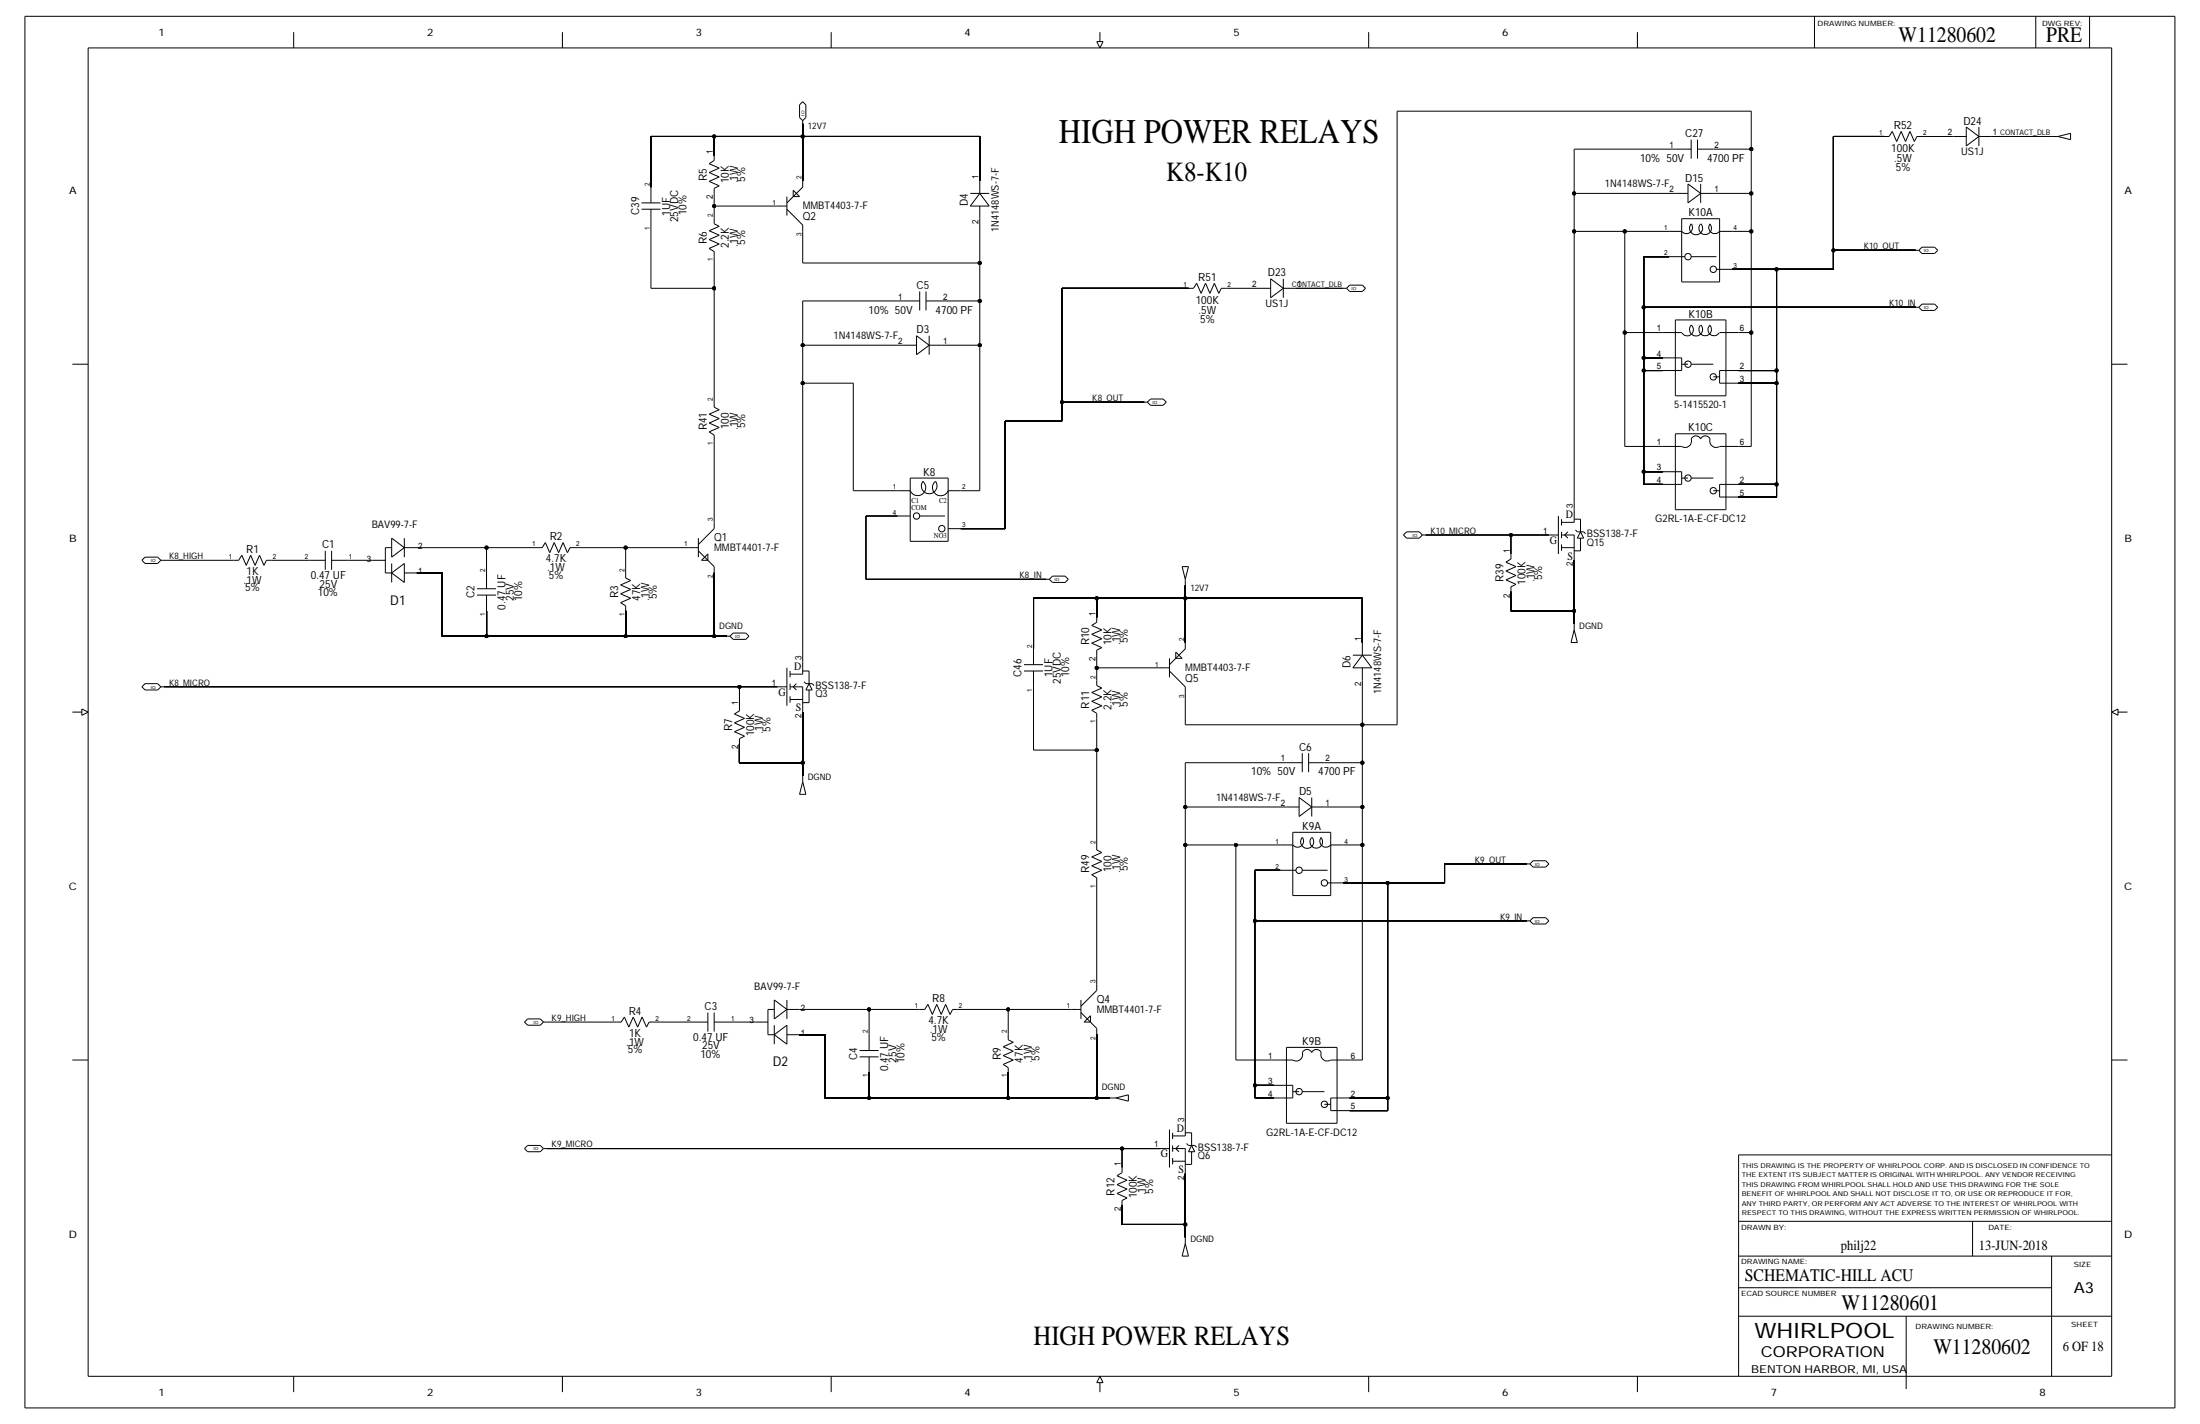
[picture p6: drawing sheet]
<svg xmlns="http://www.w3.org/2000/svg" width="864mm" height="559mm" viewBox="0 0 864 559" stroke-linecap="round" stroke-linejoin="round" font-family="sans-serif">
<!-- layer: Nets -->
<g fill="none" stroke="#000" stroke-width=".39">
<path d="M255.5 53.6v19.8zM255.5 53.6h24.8zM280.3 53.6v7.4zM280.3 53.6h34.8zM315.1 53.6v17.3zM315.1 48.6v5zM315.1 53.6h69.5zM384.6 53.6v17.3zM548.4 43.6v240.8zM548.4 43.6h139zM617.9 58.5h39.8zM617.9 58.5v17.4z"/>
<path d="M672.5 58.5h14.9zM687.4 58.5v17.4zM687.4 43.6v14.9zM719.7 53.6v44.6zM719.7 53.6h19.9zM754.5 53.6h12.4zM781.8 53.6h23.5zM280.3 75.9v5zM617.9 75.9h39.8zM617.9 75.9v14.9zM672.5 75.9h14.9zM687.4 75.9v14.9z"/>
<path d="M255.5 88.3v24.8zM280.3 80.9v4.9zM280.3 80.9h24.9zM315.1 90.8v12.4zM384.6 85.8v17.4zM617.9 90.8v109.2zM617.9 90.8h19.9zM637.8 90.8h17.4zM637.8 90.8v39.7zM680 90.8h7.4zM687.4 90.8v39.7zM719.7 98.2v7.5z"/>
<path d="M719.7 98.2h32.3zM255.5 113.1h24.8zM280.3 113.1v44.7zM280.3 100.7v12.4zM315.1 103.2h69.5zM315.1 118.1h39.7zM315.1 118.1v17.4zM369.7 118.1h14.9zM384.6 103.2v14.9zM384.6 118.1v17.4zM416.9 113.1h49.6zM416.9 113.1v44.7z"/>
<path d="M481.4 113.1h12.4zM508.7 113.1h18.6zM645.2 100.7h10zM645.2 100.7v19.9zM680 105.7h17.4zM697.4 105.7v39.7zM697.4 105.7h22.3zM315.1 135.5h39.7zM315.1 135.5v14.9zM369.7 135.5h14.9zM384.6 135.5v57.1zM637.8 130.5v44.7z"/>
<path d="M637.8 130.5h14.9zM645.2 120.6h106.8zM645.2 120.6v19.8zM682.5 130.5h4.9zM687.4 130.5v44.7zM315.1 150.4v109.2zM315.1 150.4h19.9zM335 150.4v42.2zM416.9 157.8h32.2zM416.9 157.8v7.5zM645.2 140.4h7.5zM645.2 145.4h7.5z"/>
<path d="M645.2 140.4v5zM645.2 145.4v39.7zM682.5 150.4h14.9zM682.5 145.4h14.9zM697.4 150.4v39.7zM697.4 145.4v5zM280.3 172.7v32.3zM394.5 165.3v42.2zM394.5 165.3h22.4zM637.8 175.2h14.9zM682.5 175.2h4.9zM335 192.6h17.3z"/>
<path d="M377.2 192.6h7.4zM645.2 190.1h7.5zM645.2 185.1v5zM645.2 185.1h7.5zM682.5 195h14.9zM682.5 190.1h14.9zM697.4 190.1v4.9zM64.4 219.9h27.3zM106.6 219.9h14.9zM136.4 219.9h9.9zM163.7 214.9h27.3zM191 214.9v9.9z"/>
<path d="M191 214.9h19.8zM225.7 214.9h19.9zM245.6 214.9h24.8zM245.6 214.9v9.9zM339.9 202.5h12.4zM339.9 202.5v24.8zM377.2 207.5h17.3zM559.6 209.9h33.5zM593.1 209.9v7.5zM593.1 209.9h14.9zM617.9 219.9v19.8zM163.7 224.8h9.9z"/>
<path d="M173.6 224.8v24.9zM191 239.7v10zM245.6 239.7v10zM280.3 224.8v24.9zM339.9 227.3h70.8zM405.7 234.8v19.8zM405.7 234.8h24.8zM430.5 234.8v7.4zM430.5 234.8h34.8zM465.3 234.8v17.3zM465.3 229.8v5zM465.3 234.8h69.5z"/>
<path d="M534.8 234.8v17.3zM593.1 232.3v7.4zM593.1 239.7h24.8zM617.9 239.7v5zM173.6 249.7h17.4zM191 249.7h54.6zM245.6 249.7h34.7zM280.3 249.7h5zM430.5 257.1v5zM64.4 269.5h225.9zM290.3 269.5v7.5zM290.3 269.5h14.9z"/>
<path d="M315.1 279.4v19.9zM405.7 269.5v24.8zM430.5 262.1v4.9zM430.5 262.1h24.8zM465.3 272v12.4zM534.8 267v17.4zM290.3 291.9v7.4zM290.3 299.3h24.8zM315.1 299.3v5zM405.7 294.3h24.8zM430.5 281.9v12.4zM430.5 294.3v37.3z"/>
<path d="M465.3 284.4h69.5zM465.3 299.3h39.7zM465.3 299.3v17.4zM519.9 299.3h14.9zM534.8 299.3v17.4zM534.8 284.4v14.9zM534.8 284.4h13.6zM465.3 316.7h39.7zM465.3 316.7v14.9zM519.9 316.7h14.9zM534.8 316.7v14.9zM465.3 331.6v109.2z"/>
<path d="M465.3 331.6h19.8zM485.1 331.6h17.4zM485.1 331.6v84.4zM527.3 331.6h7.5zM534.8 331.6v84.4zM567.1 339v7.5zM567.1 339h32.2zM430.5 346.5v39.7zM492.6 341.5h9.9zM492.6 341.5v19.9zM527.3 346.5h17.4zM544.7 346.5v84.4z"/>
<path d="M544.7 346.5h22.4zM492.6 361.4v64.5zM492.6 361.4h106.7zM313.9 396.1h27.3zM341.2 396.1h19.8zM341.2 396.1v9.9zM375.9 396.1h19.9zM395.8 396.1v9.9zM395.8 396.1h24.8zM214.6 401.1h27.3zM256.8 401.1h14.9zM286.6 401.1h9.9z"/>
<path d="M313.9 406h9.9zM323.8 406v24.9zM430.5 406v24.9zM485.1 416h14.9zM529.8 416h5zM323.8 430.9h17.4zM341.2 420.9v10zM341.2 430.9h54.6zM395.8 420.9v10zM395.8 430.9h34.7zM430.5 430.9h5zM492.6 430.9h7.4z"/>
<path d="M492.6 425.9v5zM492.6 425.9h7.4zM529.8 435.8h14.9zM529.8 430.9h14.9zM544.7 430.9v4.9zM214.6 450.7h225.9zM440.5 450.7v7.5zM440.5 450.7h14.8zM440.5 473.1v7.4zM465.3 460.7v19.8zM440.5 480.5h24.8zM465.3 480.5v5z"/>
</g>
<g fill="#000" stroke="#000" stroke-width=".39">
<circle cx="280.3" cy="53.6" r=".7"/>
<circle cx="315.1" cy="53.6" r=".7"/>
<circle cx="687.4" cy="58.5" r=".7"/>
<circle cx="617.9" cy="75.9" r=".7"/>
<circle cx="687.4" cy="75.9" r=".7"/>
<circle cx="280.3" cy="80.9" r=".7"/>
<circle cx="617.9" cy="90.8" r=".7"/>
<circle cx="637.8" cy="90.8" r=".7"/>
<circle cx="687.4" cy="90.8" r=".7"/>
<circle cx="719.7" cy="98.2" r=".7"/>
<circle cx="280.3" cy="113.1" r=".7"/>
<circle cx="384.6" cy="118.1" r=".7"/>
<circle cx="384.6" cy="103.2" r=".7"/>
<circle cx="697.4" cy="105.7" r=".7"/>
<circle cx="315.1" cy="135.5" r=".7"/>
<circle cx="384.6" cy="135.5" r=".7"/>
<circle cx="637.8" cy="130.5" r=".7"/>
<circle cx="645.2" cy="120.6" r=".7"/>
<circle cx="687.4" cy="130.5" r=".7"/>
<circle cx="315.1" cy="150.4" r=".7"/>
<circle cx="416.9" cy="157.8" r=".7"/>
<circle cx="645.2" cy="140.4" r=".7"/>
<circle cx="645.2" cy="145.4" r=".7"/>
<circle cx="697.4" cy="145.4" r=".7"/>
<circle cx="697.4" cy="150.4" r=".7"/>
<circle cx="645.2" cy="185.1" r=".7"/>
<circle cx="697.4" cy="190.1" r=".7"/>
<circle cx="191" cy="214.9" r=".7"/>
<circle cx="245.6" cy="214.9" r=".7"/>
<circle cx="593.1" cy="209.9" r=".7"/>
<circle cx="430.5" cy="234.8" r=".7"/>
<circle cx="465.3" cy="234.8" r=".7"/>
<circle cx="617.9" cy="239.7" r=".7"/>
<circle cx="191" cy="249.7" r=".7"/>
<circle cx="245.6" cy="249.7" r=".7"/>
<circle cx="280.3" cy="249.7" r=".7"/>
<circle cx="290.3" cy="269.5" r=".7"/>
<circle cx="430.5" cy="262.1" r=".7"/>
<circle cx="315.1" cy="299.3" r=".7"/>
<circle cx="430.5" cy="294.3" r=".7"/>
<circle cx="534.8" cy="299.3" r=".7"/>
<circle cx="534.8" cy="284.4" r=".7"/>
<circle cx="465.3" cy="316.7" r=".7"/>
<circle cx="534.8" cy="316.7" r=".7"/>
<circle cx="465.3" cy="331.6" r=".7"/>
<circle cx="485.1" cy="331.6" r=".7"/>
<circle cx="534.8" cy="331.6" r=".7"/>
<circle cx="544.7" cy="346.5" r=".7"/>
<circle cx="492.6" cy="361.4" r=".7"/>
<circle cx="341.2" cy="396.1" r=".7"/>
<circle cx="395.8" cy="396.1" r=".7"/>
<circle cx="341.2" cy="430.9" r=".7"/>
<circle cx="395.8" cy="430.9" r=".7"/>
<circle cx="430.5" cy="430.9" r=".7"/>
<circle cx="492.6" cy="425.9" r=".7"/>
<circle cx="544.7" cy="430.9" r=".7"/>
<circle cx="440.5" cy="450.7" r=".7"/>
<circle cx="465.3" cy="480.5" r=".7"/>
</g>
<!-- layer: Components -->
<g fill="none" stroke="#000" stroke-width=".39">
<path d="M315.1 39.9l1.2 1.2zM313.9 41.1v5zM313.9 46.1l1.2 1.3zM313.9 41.1l1.2-1.2zM315.1 47.4v1.2zM316.3 46.1l-1.2 1.3zM316.3 41.1v5zM657.7 58.5h6.2zM663.9 54.8v7.4zM666.3 54.8v7.4zM666.3 58.5h6.2zM739.6 53.6h2z"/>
<path d="M742.8 51.6l-1.2 2zM742.8 51.6l1.7 3.9zM746.3 51.6l1.7 3.9zM746.3 51.6l-1.8 3.9zM749.7 51.6l1.8 3.9zM749.7 51.6l-1.7 3.9zM752.5 53.6l-1 1.9zM752.5 53.6h2zM766.9 53.6h4.9zM771.8 57.3l5-3.7zM771.8 49.8l5 3.8zM771.8 49.8v7.5z"/>
<path d="M776.8 53.6h5zM776.8 49.8v7.5zM805.3 53.6h2.5zM807.8 53.6l5 1.2zM807.8 53.6l5-1.3zM812.8 52.3v2.5zM251.8 79.6h7.4zM255.5 73.4v6.2zM278.4 64.2l1.9-1.2zM278.4 64.2l3.9 1.8zM278.4 71.2l3.9 1.7zM278.4 71.2l3.9-1.8z"/>
<path d="M278.4 67.7l3.9 1.7zM278.4 67.7l3.9-1.7zM280.3 73.9l2-1zM280.3 73.9v2zM280.3 61v2zM308.9 77.1v7.5zM311.4 77.1h2.5zM311.4 74.7v2.4zM311.4 74.7l2.5 2.4zM315.1 70.9v2.5zM315.1 73.4l-6.2 6.2zM380.9 75.9h7.4z"/>
<path d="M384.6 70.9v5zM384.6 75.9l3.7 5zM384.6 75.9l-3.7 5zM657.7 75.9h4.9zM662.6 79.6l5-3.7zM662.6 72.2l5 3.7zM662.6 72.2v7.4zM667.6 75.9h4.9zM667.6 72.2v7.4zM251.8 82.1h7.4zM255.5 82.1v6.2zM278.4 97.5l1.9 1.2z"/>
<path d="M278.4 97.5l3.9-1.7zM278.4 90.5l3.9-1.7zM278.4 90.5l3.9 1.8zM278.4 94l3.9-1.7zM278.4 94l3.9 1.8zM280.3 87.8l2 1zM280.3 85.8v2zM280.3 98.7v2zM305.2 80.9h2.5zM307.7 80.9h1.2zM308.9 82.1l6.2 6.2zM315.1 88.3v2.5z"/>
<path d="M380.9 80.9h7.4zM384.6 80.9v4.9zM655.2 90.8h4.9zM660.1 85.8v24.9zM660.1 85.8h14.9zM663.9 87.8a2.38 2.38 0 0 1-.4 3.3 2.38 2.38 0 0 1-3.3-.3M667.5 87.9a2.47 2.47 0 0 0 .1 3.4 2.47 2.47 0 0 0 3.4 .1 2.47 2.47 0 0 0 .2-3.4M667.7 87.8a2.58 2.58 0 0 1-.1 3.6 2.58 2.58 0 0 1-3.6 0 2.58 2.58 0 0 1-.2-3.5M671.3 87.8a2.38 2.38 0 0 0 .3 3.3 2.38 2.38 0 0 0 3.3-.3M675 90.8h5zM675 85.8v24.9zM752 98.2h1.2z"/>
<path d="M753.2 98.2l1.3 1.3zM754.5 97h4.9zM754.5 97l-1.3 1.2zM754.5 99.5h4.9zM759.4 97l1.3 1.2zM760.7 98.2l-1.3 1.3zM354.8 118.1h6.2zM361 114.4v7.4zM363.5 114.4v7.4zM363.5 118.1h6.2zM466.5 113.1h2zM469.7 111.1l-1.2 2z"/>
<path d="M469.7 111.1l1.8 4zM473.2 111.1l1.8 4zM473.2 111.1l-1.7 4zM476.7 111.1l1.7 4zM476.7 111.1l-1.7 4zM479.4 113.1l-1 2zM479.4 113.1h2zM493.8 113.1h5zM498.8 116.9l5-3.8zM498.8 109.4l5 3.7zM498.8 109.4v7.5zM503.8 113.1h4.9z"/>
<path d="M503.8 109.4v7.5zM527.3 113.1h1.3zM528.6 113.1l1.2 1.3zM529.8 111.9h5zM529.8 111.9l-1.2 1.2zM529.8 114.4h5zM534.8 111.9l1.2 1.2zM536 113.1l-1.2 1.3zM655.2 100.7h4.9zM660.1 100.7h1.3zM660.1 110.7h14.9zM663.9 100.7h9.9z"/>
<path d="M673.8 105.7h1.2zM675 105.7h5zM754.5 119.3h4.9zM754.5 119.3l-1.3 1.3zM759.4 119.3l1.3 1.3zM354.8 135.5h5zM359.8 139.2l4.9-3.7zM359.8 131.7l4.9 3.8zM359.8 131.7v7.5zM364.7 135.5h5zM364.7 131.7v7.5zM652.7 130.5h5z"/>
<path d="M657.7 130.5h2.4zM657.7 125.5v29.8zM657.7 125.5h19.8zM663.9 127.5a2.42 2.42 0 0 1-.1 3.8 2.42 2.42 0 0 1-3.6-.7M667.5 127.6a2.47 2.47 0 0 0 .1 3.4 2.47 2.47 0 0 0 3.4 .1 2.47 2.47 0 0 0 .2-3.4M667.7 127.5a2.58 2.58 0 0 1-.1 3.6 2.58 2.58 0 0 1-3.6 0 2.58 2.58 0 0 1-.2-3.5M671.3 127.6a2.36 2.36 0 0 0 0 3.6 2.36 2.36 0 0 0 3.6-.6M675 130.5h2.5zM677.5 130.5h5zM677.5 125.5v29.8zM752 120.6h1.2zM753.2 120.6l1.3 1.2z"/>
<path d="M754.5 121.8h4.9zM760.7 120.6l-1.3 1.2zM280.3 159.8l2 1zM280.3 157.8v2zM449.1 157.8h1.3zM450.4 157.8l1.2 1.3zM451.6 156.6h5zM451.6 156.6l-1.2 1.2zM451.6 159.1h5zM456.6 156.6l1.2 1.2zM457.8 157.8l-1.2 1.3zM652.7 145.4h5z"/>
<path d="M652.7 140.4h5zM657.7 140.4h2.4zM657.7 145.4h2.4zM657.7 155.3h19.8zM660.1 140.4v5zM660.1 142.9h2.5zM663.9 142.9h8.6zM672.5 147.9h2.5zM675 145.4v5zM675 150.4h2.5zM675 145.4h2.5zM677.5 150.4h5z"/>
<path d="M677.5 145.4h5zM278.4 169.5l1.9 1.2zM278.4 169.5l3.9-1.8zM278.4 162.5l3.9-1.7zM278.4 162.5l3.9 1.8zM278.4 166l3.9-1.7zM278.4 166l3.9 1.7zM280.3 170.7v2zM652.7 175.2h5zM657.7 175.2h2.4zM657.7 170.2v29.8zM657.7 170.2h19.8z"/>
<path d="M667.5 172.3a1.98 1.98 0 0 1 2.6-1.1 1.98 1.98 0 0 1 1.1 2.5 2.54 2.54 0 0 0 3.8 1.5M667.6 172.3a2.03 2.03 0 0 0-1.9-1.3 2.03 2.03 0 0 0-1.8 1.3 2.55 2.55 0 0 1-.9 2.7 2.55 2.55 0 0 1-2.9 .2M675 175.2h2.5zM677.5 175.2h5zM677.5 170.2v29.8zM352.3 192.6h5zM357.3 187.6v24.8zM357.3 187.6h14.9zM362.2 188.9a3.2 3.2 0 0 1-.1 5 3.2 3.2 0 0 1-4.8-1.3M362.3 188.8a3.1 3.1 0 0 0 .3 4.1 3.1 3.1 0 0 0 4.2 .1 3.1 3.1 0 0 0 .4-4.1M367.2 188.8a3.2 3.2 0 0 0 .1 5.1 3.2 3.2 0 0 0 4.9-1.3M372.2 192.6h5z"/>
<path d="M372.2 187.6v24.8zM652.7 185.1h5zM652.7 190.1h5zM657.7 185.1h2.4zM657.7 190.1h2.4zM660.1 185.1v5zM660.1 187.6h2.5zM663.9 187.6h8.6zM672.5 192.6h2.5zM675 190.1v4.9zM675 195h2.5zM675 190.1h2.5z"/>
<path d="M677.5 195h5zM677.5 190.1h5zM55.7 219.9l1.2-1.3zM55.7 219.9l1.2 1.2zM56.9 218.6h5zM61.9 218.6l1.2 1.3zM63.1 219.9h1.3zM63.1 219.9l-1.2 1.2zM91.7 219.9h2zM94.9 217.9l-1.2 2zM94.9 217.9l1.8 4zM98.4 217.9l1.7 4z"/>
<path d="M98.4 217.9l-1.7 4zM101.9 217.9l1.7 4zM101.9 217.9l-1.8 4zM104.6 219.9l-1 2zM104.6 219.9h2zM121.5 219.9h6.2zM127.7 216.1v7.5zM130.2 216.1v7.5zM130.2 219.9h6.2zM146.3 219.9h5zM151.3 214.9v9.9zM151.3 214.9h2.5z"/>
<path d="M153.8 218.6l4.9-3.7zM153.8 211.2l4.9 3.7zM153.8 211.2v7.4zM158.7 214.9h5zM158.7 211.2v7.4zM210.8 214.9h2zM214.1 212.9l-1.3 2zM214.1 212.9l1.7 4zM217.5 212.9l1.8 4zM217.5 212.9l-1.7 4zM221 212.9l1.8 4zM221 212.9l-1.7 4z"/>
<path d="M223.8 214.9l-1 2zM223.8 214.9h1.9zM270.4 214.9h2.5zM272.9 214.9h1.2zM274.1 211.2v7.4zM274.1 216.1l6.2 6.3zM275.4 219.9h2.5zM275.4 219.9l2.5-2.5zM277.9 217.4v2.5zM280.3 205v2.5zM280.3 207.5l-6.2 6.2zM352.3 202.5h5z"/>
<path d="M357.3 212.4h14.9zM361 202.5h10zM372.2 207.5h5zM550.9 209.9l1.3 1.3zM552.2 208.7h4.9zM552.2 208.7l-1.3 1.2zM552.2 211.2h4.9zM557.1 208.7l1.3 1.2zM557.1 211.2l1.3-1.3zM558.4 209.9h1.2zM593.1 217.4v2zM608 209.9h2.5z"/>
<path d="M610.5 209.9h1.2zM611.7 202.5v14.9zM613 205h4.9zM613 208.7v2.5zM613 214.9h4.9zM613 209.9h4.9zM613 213.7v2.4zM613 203.7v2.5zM614.2 209.9l1.3-1.2zM614.2 209.9l1.3 1.3zM617.9 217.4v2.5zM617.9 200v2.5z"/>
<path d="M617.9 202.5v2.5zM617.9 216.1h2.5zM617.9 203.7h2.5zM617.9 209.9v7.5zM618.4 208l.8 .7zM619.2 208.7h2.5zM619.2 211.2h2.5zM620.4 208.7l-1.2 2.5zM620.4 208.7l1.3 2.5zM620.4 211.2v4.9zM620.4 203.7v5zM621.7 208.7l.7 .7z"/>
<path d="M657.7 200h19.8zM56.9 221.1h5zM151.3 224.8h2.5zM153.8 224.8l4.9 3.8zM153.8 224.8l4.9-3.7zM153.8 221.1v7.5zM158.7 224.8h5zM158.7 221.1v7.5zM187.3 231h7.4zM187.3 233.5h7.4zM191 224.8v6.2zM191 233.5v6.2z"/>
<path d="M243.6 236.5l2 1.2zM243.6 236.5l4-1.7zM243.6 229.6l4-1.8zM243.6 229.6l4 1.7zM243.6 233l4-1.7zM243.6 233l4 1.8zM245.6 226.8l2 1zM245.6 224.8v2zM245.6 237.7v2zM280.3 222.4v2.4zM410.7 227.3h1.2zM411.9 227.3l1.2 1.3z"/>
<path d="M413.1 226.1h5zM413.1 226.1l-1.2 1.2zM413.1 228.6h5zM418.1 226.1l1.3 1.2zM418.1 228.6l1.3-1.3zM464 222.4h2.5zM464 222.4l1.3 4.9zM465.3 227.3v2.5zM466.5 222.4l-1.2 4.9zM591.1 220.6l2-1.2zM591.1 220.6l4 1.8zM591.1 227.6l4 1.7z"/>
<path d="M591.1 227.6l4-1.8zM591.1 224.1l4 1.7zM591.1 224.1l4-1.7zM593.1 230.3l2-1zM593.1 230.3v2zM285.3 249.7h1.3zM286.6 249.7l1.2 1.2zM287.8 248.4h5zM287.8 248.4l-1.2 1.3zM287.8 250.9h5zM292.8 248.4l1.2 1.3zM294 249.7l-1.2 1.2z"/>
<path d="M315.1 259.6v2.5zM405.7 254.6v6.2zM428.5 245.4l2-1.2zM428.5 245.4l4 1.8zM428.5 252.4l4 1.7zM428.5 252.4l4-1.7zM428.5 248.9l4 1.8zM428.5 248.9l4-1.7zM430.5 255.1l2-1zM430.5 255.1v2zM430.5 242.2v2zM459.1 258.3v7.5z"/>
<path d="M461.6 258.3h2.4zM461.6 255.9v2.4zM461.6 255.9l2.4 2.4zM465.3 252.1v2.5zM531.1 257.1h7.4zM534.8 252.1v5zM534.8 257.1l3.7 5zM534.8 257.1l-3.7 5zM616.7 252.1h2.5zM617.9 247.2l1.3 4.9zM617.9 247.2l-1.2 4.9zM617.9 244.7v2.5z"/>
<path d="M55.7 269.5l1.2 1.3zM56.9 268.3h5zM56.9 268.3l-1.2 1.2zM56.9 270.8h5zM61.9 268.3l1.2 1.2zM63.1 269.5h1.3zM63.1 269.5l-1.2 1.3zM290.3 277v1.9zM305.2 269.5h2.5zM307.7 269.5h1.2zM308.9 262.1v14.9zM310.1 264.6h5z"/>
<path d="M310.1 268.3v2.5zM310.1 274.5h5zM310.1 269.5h5zM310.1 273.2v2.5zM310.1 263.3v2.5zM311.4 269.5l1.2 1.3zM312.6 268.3l-1.2 1.2zM315.1 277v2.4zM315.1 262.1v2.5zM315.1 275.7h2.5zM315.1 263.3h2.5zM315.1 269.5v7.5z"/>
<path d="M315.6 267.5l.7 .8zM316.3 268.3h2.5zM316.3 270.8h2.5zM317.6 268.3l-1.3 2.5zM317.6 268.3l1.2 2.5zM317.6 270.8v4.9zM317.6 263.3v5zM318.8 268.3l.8 .7zM402 260.8h7.4zM402 263.3h7.4zM405.7 263.3v6.2zM428.5 278.7l2 1.2z"/>
<path d="M428.5 278.7l4-1.7zM428.5 271.7l4-1.7zM428.5 271.7l4 1.8zM428.5 275.2l4-1.7zM428.5 275.2l4 1.8zM430.5 269l2 1zM430.5 267v2zM430.5 279.9v2zM455.3 262.1h2.5zM457.8 262.1h1.3zM459.1 260.8l6.2-6.2zM459.1 263.3l6.2 6.2z"/>
<path d="M465.3 269.5v2.5zM531.1 262.1h7.4zM534.8 262.1v4.9zM288.3 280.2l2-1.3zM288.3 280.2l4 1.7zM288.3 287.1l4 1.8zM288.3 287.1l4-1.7zM288.3 283.7l4 1.7zM288.3 283.7l4-1.8zM290.3 289.9l2-1zM290.3 289.9v2zM505 299.3h6.2z"/>
<path d="M511.2 295.6v7.4zM513.7 295.6v7.4zM513.7 299.3h6.2zM313.9 311.7h2.4zM315.1 306.8l1.2 4.9zM315.1 306.8l-1.2 4.9zM315.1 304.3v2.5zM505 316.7h5zM510 313l4.9 3.7zM510 313v7.4zM514.9 316.7h5zM514.9 313v7.4z"/>
<path d="M428.5 336.3l4-1.7zM428.5 336.3l4 1.7zM428.5 339.8l4-1.8zM428.5 339.8l4 1.7zM430.5 333.6l2 1zM430.5 331.6v2zM502.5 331.6h5zM507.5 326.6v24.8zM507.5 326.6h14.9zM510 320.4l4.9-3.7zM511.2 328.6a2.38 2.38 0 0 1-.3 3.3 2.38 2.38 0 0 1-3.4-.3M514.9 328.6a2.47 2.47 0 0 0 0 3.5 2.47 2.47 0 0 0 3.4 .1 2.47 2.47 0 0 0 .2-3.5"/>
<path d="M515 328.6a2.58 2.58 0 0 1-.1 3.6 2.58 2.58 0 0 1-3.6 0 2.58 2.58 0 0 1-.2-3.6M518.6 328.6a2.38 2.38 0 0 0 .4 3.3 2.38 2.38 0 0 0 3.3-.3M522.4 331.6h4.9zM522.4 326.6v24.8zM599.3 339h1.3zM600.6 339l1.2-1.2zM600.6 339l1.2 1.3zM601.8 337.8h5zM606.8 337.8l1.2 1.2zM608 339l-1.2 1.3zM428.5 343.2l2 1.3zM428.5 343.2l4-1.7z"/>
<path d="M430.5 344.5v2zM502.5 341.5h5zM507.5 341.5h1.2zM507.5 351.4h14.9zM511.2 341.5h9.9zM521.1 346.5h1.3zM522.4 346.5h4.9zM601.8 340.3h5zM599.3 361.4h1.3zM600.6 361.4l1.2-1.3zM600.6 361.4l1.2 1.2zM601.8 360.1h5z"/>
<path d="M601.8 362.6h5zM606.8 360.1l1.2 1.3zM608 361.4l-1.2 1.2zM207.1 399.8h5zM207.1 399.8l-1.2 1.3zM212.1 399.8l1.2 1.3zM245.1 399.1l-1.2 2zM245.1 399.1l1.7 4zM248.6 399.1l1.7 4zM248.6 399.1l-1.8 4zM252 399.1l1.8 4zM252 399.1l-1.7 4z"/>
<path d="M277.9 397.4v7.4zM280.3 397.4v7.4zM301.4 396.1v9.9zM301.4 396.1h2.5zM303.9 399.8l5-3.7zM303.9 392.4l5 3.7zM303.9 392.4v7.4zM308.9 396.1h5zM308.9 392.4v7.4zM361 396.1h2zM364.2 394.1l-1.2 2zM364.2 394.1l1.8 4z"/>
<path d="M367.7 394.1l1.8 4zM367.7 394.1l-1.7 4zM371.2 394.1l1.7 4zM371.2 394.1l-1.7 4zM373.9 396.1l-1 2zM373.9 396.1h2zM420.6 396.1h2.5zM423.1 396.1h1.2zM424.3 392.4v7.4zM424.3 394.9l6.2-6.2zM424.3 397.4l6.2 6.2zM428 398.6v2.5z"/>
<path d="M430.5 386.2v2.5zM205.9 401.1l1.2 1.2zM207.1 402.3h5zM212.1 402.3l1.2-1.2zM213.3 401.1h1.3zM241.9 401.1h2zM254.8 401.1l-1 2zM254.8 401.1h2zM271.7 401.1h6.2zM280.3 401.1h6.3zM296.5 401.1h4.9zM301.4 406h2.5z"/>
<path d="M303.9 406l5 3.8zM303.9 406l5-3.7zM303.9 402.3v7.5zM308.9 406h5zM308.9 402.3v7.5zM337.4 412.2h7.5zM337.4 414.7h7.5zM341.2 406v6.2zM341.2 414.7v6.2zM393.8 417.7l2 1.2zM393.8 417.7l4-1.7zM393.8 410.8l4-1.8z"/>
<path d="M393.8 410.8l4 1.7zM393.8 414.2l4-1.7zM393.8 414.2l4 1.8zM395.8 408l2 1zM395.8 406v2zM395.8 418.9v2zM425.6 401.1h2.4zM425.6 401.1l2.4-2.5zM430.5 403.6v2.4zM500 416h5zM505 416h2.5zM505 411v29.8z"/>
<path d="M505 411h19.9zM507.5 416a2.54 2.54 0 0 0 2.9-.2 2.54 2.54 0 0 0 .8-2.8 2.03 2.03 0 0 1 1.9-1.2 2.03 2.03 0 0 1 1.8 1.2 1.95 1.95 0 0 1 2.5-1 1.95 1.95 0 0 1 1.2 2.4 2.54 2.54 0 0 0 3.7 1.6M522.4 416h2.5zM524.9 416h4.9zM524.9 411v29.8zM435.5 430.9h2.5zM438 430.9l4.9 1.2zM438 430.9l4.9-1.3zM442.9 429.6v2.5zM500 425.9h5zM500 430.9h5zM505 425.9h2.5z"/>
<path d="M505 430.9h2.5zM507.5 425.9v5zM507.5 428.4h2.5zM511.2 428.4h8.7zM519.9 433.3h2.5zM522.4 430.9v4.9zM522.4 435.8h2.5zM522.4 430.9h2.5zM524.9 435.8h4.9zM524.9 430.9h4.9zM205.9 450.7l1.2-1.2zM205.9 450.7l1.2 1.3z"/>
<path d="M207.1 449.5h5zM207.1 452h5zM212.1 449.5l1.2 1.2zM213.3 450.7h1.3zM213.3 450.7l-1.2 1.3zM440.5 458.2v2zM455.3 450.7h2.5zM457.8 450.7h1.3zM459.1 443.3v14.9zM460.3 445.8h5zM460.3 449.5v2.5zM460.3 455.7h5z"/>
<path d="M460.3 450.7h5zM460.3 454.4v2.5zM460.3 444.5v2.5zM461.6 450.7l1.2 1.3zM462.8 449.5l-1.2 1.2zM465.3 458.2v2.5zM465.3 440.8v2.5zM465.3 443.3v2.5zM465.3 456.9h2.5zM465.3 444.5h2.5zM465.3 450.7v7.5zM465.8 448.7l.7 .8z"/>
<path d="M466.5 449.5h2.5zM466.5 452h2.5zM467.8 449.5l-1.3 2.5zM467.8 449.5l1.2 2.5zM467.8 452v4.9zM467.8 444.5v5zM469 449.5l.7 .7zM505 440.8h19.9zM438.5 461.4l2-1.2zM438.5 461.4l3.9 1.7zM438.5 468.3l3.9 1.8zM438.5 468.3l3.9-1.7z"/>
<path d="M438.5 464.9l3.9 1.7zM438.5 464.9l3.9-1.8zM440.5 471.1l1.9-1zM440.5 471.1v2zM464 492.9h2.5zM465.3 488l1.2 4.9zM465.3 488l-1.3 4.9zM465.3 485.5v2.5z"/>
<circle cx="662.6" cy="100.7" r="1.25"/>
<circle cx="672.5" cy="105.7" r="1.25"/>
<circle cx="662.6" cy="142.9" r="1.25"/>
<circle cx="672.5" cy="147.9" r="1.25"/>
<circle cx="662.6" cy="187.6" r="1.25"/>
<circle cx="672.5" cy="192.6" r="1.25"/>
<circle cx="359.8" cy="202.5" r="1.25"/>
<circle cx="369.7" cy="207.5" r="1.25"/>
<circle cx="510" cy="341.5" r="1.25"/>
<circle cx="519.9" cy="346.5" r="1.25"/>
<circle cx="510" cy="428.4" r="1.25"/>
<circle cx="519.9" cy="433.4" r="1.25"/>
</g>
<!-- layer: Page Border and Title Block -->
<g fill="none" stroke="#000" stroke-width=".39">
<path d="M9.8 6.4h844zM9.8 6.4v546.1zM34.6 18.8h794.3zM34.6 18.8v521.3zM115.3 12.6v6.2zM220.8 12.6v6.2zM326.3 12.6v6.2zM430.5 16.3l1.3 2.5zM430.5 16.3h2.5zM431.8 12.6v3.7zM433 16.3l-1.2 2.5zM537.3 12.6v6.2z"/>
<path d="M642.8 12.6v6.2zM712.3 6.4v12.4zM799.1 6.4v12.4zM820.2 6.4v12.4zM828.9 18.8v521.3zM853.8 6.4v546.1zM28.4 142.9h6.2zM828.9 142.9h6.2zM28.4 279.4h3.7zM32.1 278.2l2.5 1.2zM32.1 278.2v2.5zM828.9 279.4l2.5 1.3z"/>
<path d="M828.9 279.4l2.5-1.2zM831.4 279.4h3.7zM831.4 278.2v2.5zM32.1 280.7l2.5-1.3zM28.4 416h6.2zM828.9 416h6.2zM682.5 453.2v86.9zM682.5 453.2h146.4zM682.5 479.3h146.4zM774.3 479.3v13.6zM682.5 492.9h146.4zM805.3 492.9v47.2z"/>
<path d="M682.5 516.5h146.4zM682.5 505.3h122.8zM748.3 516.5v28.5zM9.8 552.5h844zM34.6 540.1h794.3zM115.3 540.1v6.2zM220.8 540.1v6.2zM326.3 540.1v6.2zM430.5 542.6h2.5zM431.8 540.1l-1.3 2.5zM431.8 540.1l1.2 2.5zM431.8 542.6v3.7z"/>
<path d="M537.3 540.1v6.2zM642.8 540.1v6.2z"/>
</g>
<text font-size="13.6" x="415.6" y="56">HIGH POWER RELAYS</text>
<g font-size="10.9">
<text x="457.8" y="70.9">K8-K10</text>
<text x="405.7" y="527.7">HIGH POWER RELAYS</text>
</g>
<g font-size="8.7">
<text x="745.3" y="16.3">W11280602</text>
<text x="803.2" y="16.3">PRE</text>
<text x="722.9" y="514">W11280601</text>
<text x="758.9" y="531.4">W11280602</text>
</g>
<text font-size="8.3" x="688.7" y="525.2">WHIRLPOOL</text>
<text font-size="6.9" x="685" y="502.8">SCHEMATIC-HILL ACU</text>
<g font-size="6">
<text x="814" y="507.5">A3</text>
<text x="691.2" y="532.6">CORPORATION</text>
</g>
<g font-size="5.5">
<text x="722.7" y="490.4">philj22</text>
<text x="776.8" y="490.4">13-JUN-2018</text>
<text x="809.7" y="530.2">6 OF 18</text>
</g>
<g font-size="5.3">
<text x="153.2" y="237.2">D1</text>
<text x="303.4" y="418.5">D2</text>
</g>
<g font-size="4.4">
<text x="661.5" y="53.9">C27</text>
<text x="743.4" y="50.6">R52</text>
<text x="770.7" y="48.9">D24</text>
<text x="742.4" y="59.8">100K</text>
<text x="643.8" y="63.5">10% 50V</text>
<text x="670.1" y="63.5">4700 PF</text>
<text x="743.5" y="63.5">.5W</text>
<text x="277.4" y="71" transform="rotate(-90 277.4 71)">R5</text>
<text x="286.1" y="71.9" transform="rotate(-90 286.1 71.9)">10K</text>
<text x="289.6" y="71.9" transform="rotate(-90 289.6 71.9)">.1W</text>
<text x="292.6" y="71.3" transform="rotate(-90 292.6 71.3)">5%</text>
<text x="661.5" y="71.2">D15</text>
<text x="744.2" y="67.2">5%</text>
<text x="379.9" y="80.9" transform="rotate(-90 379.9 80.9)">D4</text>
<text x="250.9" y="84.5" transform="rotate(-90 250.9 84.5)">C39</text>
<text x="263" y="84.6" transform="rotate(-90 263 84.6)">1UF</text>
<text x="266.2" y="87.2" transform="rotate(-90 266.2 87.2)">25VDC</text>
<text x="269.5" y="84.5" transform="rotate(-90 269.5 84.5)">10%</text>
<text x="315.1" y="86.5">Q2</text>
<text x="662.8" y="84.9">K10A</text>
<text x="277.4" y="95.8" transform="rotate(-90 277.4 95.8)">R6</text>
<text x="286.1" y="97.3" transform="rotate(-90 286.1 97.3)">2.2K</text>
<text x="289.6" y="96.8" transform="rotate(-90 289.6 96.8)">.1W</text>
<text x="292.6" y="96.1" transform="rotate(-90 292.6 96.1)">5%</text>
<text x="359.8" y="113.4">C5</text>
<text x="470.4" y="110.2">R51</text>
<text x="497.7" y="108.5">D23</text>
<text x="469.4" y="119.3">100K</text>
<text x="341" y="123.1">10% 50V</text>
<text x="367.3" y="123.1">4700 PF</text>
<text x="470.5" y="123.1">.5W</text>
<text x="662.8" y="124.6">K10B</text>
<text x="359.8" y="130.8">D3</text>
<text x="471.1" y="126.8">5%</text>
<text x="277.4" y="168.9" transform="rotate(-90 277.4 168.9)">R41</text>
<text x="286.1" y="168.5" transform="rotate(-90 286.1 168.5)">100</text>
<text x="289.6" y="168.8" transform="rotate(-90 289.6 168.8)">.1W</text>
<text x="292.6" y="168.1" transform="rotate(-90 292.6 168.1)">5%</text>
<text x="662.7" y="169.3">K10C</text>
<text x="362.3" y="186.7">K8</text>
<text x="614.6" y="203.4">D</text>
<text x="126.4" y="215.2">C1</text>
<text x="215.8" y="212">R2</text>
<text x="280.3" y="212.2">Q1</text>
<text x="608.4" y="213.4">G</text>
<text x="96.6" y="216.9">R1</text>
<text x="214.2" y="220.7">4.7K</text>
<text x="615.3" y="219.6">S</text>
<text x="96.7" y="225.6">1K</text>
<text x="122" y="227.4">0.47 UF</text>
<text x="214.8" y="224.1">.1W</text>
<text x="215.5" y="227.1">5%</text>
<text x="605.3" y="227.7" transform="rotate(-90 605.3 227.7)">5%</text>
<text x="95.6" y="229.1">.1W</text>
<text x="96.3" y="232.1">5%</text>
<text x="124.7" y="233.8">10%</text>
<text x="125.4" y="230.6">25V</text>
<text x="590.2" y="228.4" transform="rotate(-90 590.2 228.4)">R39</text>
<text x="598.9" y="229.4" transform="rotate(-90 598.9 229.4)">100K</text>
<text x="602.3" y="228.3" transform="rotate(-90 602.3 228.3)">.1W</text>
<text x="186.3" y="234.8" transform="rotate(-90 186.3 234.8)">C2</text>
<text x="198.5" y="239.3" transform="rotate(-90 198.5 239.3)">0.47 UF</text>
<text x="201.7" y="235.8" transform="rotate(-90 201.7 235.8)">25V</text>
<text x="204.9" y="236" transform="rotate(-90 204.9 236)">10%</text>
<text x="242.7" y="234.8" transform="rotate(-90 242.7 234.8)">R3</text>
<text x="251.4" y="235.8" transform="rotate(-90 251.4 235.8)">47K</text>
<text x="254.8" y="235.8" transform="rotate(-90 254.8 235.8)">.1W</text>
<text x="257.8" y="235.1" transform="rotate(-90 257.8 235.1)">5%</text>
<text x="427.6" y="253.3" transform="rotate(-90 427.6 253.3)">R10</text>
<text x="436.3" y="253.2" transform="rotate(-90 436.3 253.2)">10K</text>
<text x="439.8" y="253.2" transform="rotate(-90 439.8 253.2)">.1W</text>
<text x="442.7" y="252.5" transform="rotate(-90 442.7 252.5)">5%</text>
<text x="311.8" y="263">D</text>
<text x="530.1" y="262.1" transform="rotate(-90 530.1 262.1)">D6</text>
<text x="401" y="265.7" transform="rotate(-90 401 265.7)">C46</text>
<text x="413.2" y="265.8" transform="rotate(-90 413.2 265.8)">1UF</text>
<text x="416.4" y="268.4" transform="rotate(-90 416.4 268.4)">25VDC</text>
<text x="419.7" y="265.8" transform="rotate(-90 419.7 265.8)">10%</text>
<text x="465.3" y="267.7">Q5</text>
<text x="305.6" y="272.9">G</text>
<text x="312.4" y="279.1">S</text>
<text x="427.6" y="278.1" transform="rotate(-90 427.6 278.1)">R11</text>
<text x="436.3" y="278.5" transform="rotate(-90 436.3 278.5)">2.2K</text>
<text x="439.8" y="278" transform="rotate(-90 439.8 278)">.1W</text>
<text x="442.7" y="277.3" transform="rotate(-90 442.7 277.3)">5%</text>
<text x="287.3" y="286.9" transform="rotate(-90 287.3 286.9)">R7</text>
<text x="299.5" y="287.9" transform="rotate(-90 299.5 287.9)">.1W</text>
<text x="302.5" y="287.3" transform="rotate(-90 302.5 287.3)">5%</text>
<text x="296" y="289" transform="rotate(-90 296 289)">100K</text>
<text x="509.9" y="294.6">C6</text>
<text x="491.1" y="304.3">10% 50V</text>
<text x="517.4" y="304.3">4700 PF</text>
<text x="509.9" y="312">D5</text>
<text x="511.2" y="325.7">K9A</text>
<text x="442.7" y="341.9" transform="rotate(-90 442.7 341.9)">5%</text>
<text x="427.6" y="342.6" transform="rotate(-90 427.6 342.6)">R49</text>
<text x="436.3" y="342.3" transform="rotate(-90 436.3 342.3)">100</text>
<text x="439.8" y="342.5" transform="rotate(-90 439.8 342.5)">.1W</text>
<text x="366" y="393.2">R8</text>
<text x="430.5" y="393.4">Q4</text>
<text x="246.8" y="398.1">R4</text>
<text x="276.6" y="396.4">C3</text>
<text x="364.4" y="401.9">4.7K</text>
<text x="246.9" y="406.8">1K</text>
<text x="365" y="405.3">.1W</text>
<text x="245.8" y="410.3">.1W</text>
<text x="246.5" y="413.3">5%</text>
<text x="272.1" y="408.6">0.47 UF</text>
<text x="275.6" y="411.8">25V</text>
<text x="365.6" y="408.3">5%</text>
<text x="511.2" y="410.1">K9B</text>
<text x="274.9" y="415">10%</text>
<text x="336.5" y="416" transform="rotate(-90 336.5 416)">C4</text>
<text x="351.9" y="417" transform="rotate(-90 351.9 417)">25V</text>
<text x="355.1" y="417.2" transform="rotate(-90 355.1 417.2)">10%</text>
<text x="392.8" y="416" transform="rotate(-90 392.8 416)">R9</text>
<text x="401.5" y="417" transform="rotate(-90 401.5 417)">47K</text>
<text x="405" y="417" transform="rotate(-90 405 417)">.1W</text>
<text x="408" y="416.3" transform="rotate(-90 408 416.3)">5%</text>
<text x="348.7" y="420.5" transform="rotate(-90 348.7 420.5)">0.47 UF</text>
<text x="461.9" y="444.2">D</text>
<text x="455.7" y="454.1">G</text>
<text x="462.6" y="460.4">S</text>
<text x="437.5" y="469.2" transform="rotate(-90 437.5 469.2)">R12</text>
<text x="446.2" y="470.2" transform="rotate(-90 446.2 470.2)">100K</text>
<text x="449.7" y="469.1" transform="rotate(-90 449.7 469.1)">.1W</text>
<text x="452.7" y="468.5" transform="rotate(-90 452.7 468.5)">5%</text>
</g>
<text font-size="4.3" x="687.4" y="538.8">BENTON HARBOR, MI, USA</text>
<g font-size="4.1">
<text x="62.2" y="14.1">1</text>
<text x="167.7" y="14.1">2</text>
<text x="273.2" y="14.1">3</text>
<text x="378.6" y="14.1">4</text>
<text x="484.1" y="14.1">5</text>
<text x="589.6" y="14.1">6</text>
<text x="769.8" y="61">US1J</text>
<text x="27.2" y="76.1">A</text>
<text x="630" y="73.4">1N4148WS-7-F</text>
<text x="833.9" y="76.1">A</text>
<text x="315.1" y="82.2">MMBT4403-7-F</text>
<text x="392.1" y="91.1" transform="rotate(-90 392.1 91.1)">1N4148WS-7-F</text>
<text x="496.8" y="120.6">US1J</text>
<text x="327.2" y="133">1N4148WS-7-F</text>
<text x="657.2" y="160.2">5-1415520-1</text>
<text x="145.9" y="207.2">BAV99-7-F</text>
<text x="649.7" y="204.9">G2RL-1A-E-CF-DC12</text>
<text x="27.2" y="212.7">B</text>
<text x="622.9" y="214.1">Q15</text>
<text x="622.9" y="210.8">BSS138-7-F</text>
<text x="833.9" y="212.7">B</text>
<text x="280.3" y="216.3">MMBT4401-7-F</text>
<text x="465.3" y="263.4">MMBT4403-7-F</text>
<text x="320.1" y="270.4">BSS138-7-F</text>
<text x="320.1" y="273.7">Q3</text>
<text x="542.2" y="272.3" transform="rotate(-90 542.2 272.3)">1N4148WS-7-F</text>
<text x="477.4" y="314.2">1N4148WS-7-F</text>
<text x="27" y="349.2">C</text>
<text x="833.8" y="349.2">C</text>
<text x="296.1" y="388.4">BAV99-7-F</text>
<text x="430.5" y="397.6">MMBT4401-7-F</text>
<text x="497.1" y="445.7">G2RL-1A-E-CF-DC12</text>
<text x="470.2" y="451.6">BSS138-7-F</text>
<text x="470.2" y="454.9">Q6</text>
<text x="27" y="485.7">D</text>
<text x="833.8" y="485.7">D</text>
<text x="62.2" y="547.8">1</text>
<text x="167.7" y="547.8">2</text>
<text x="273.2" y="547.8">3</text>
<text x="378.6" y="547.8">4</text>
<text x="484.1" y="547.8">5</text>
<text x="589.6" y="547.8">6</text>
<text x="695.1" y="547.8">7</text>
<text x="800.6" y="547.8">8</text>
</g>
<g font-size="3.5">
<text x="317.1" y="50.6">12V7</text>
<text x="764.6" y="53.1">2</text>
<text x="782.3" y="53.1">1</text>
<text x="655.4" y="58">1</text>
<text x="673" y="58">2</text>
<text x="279.9" y="60.5" transform="rotate(-90 279.9 60.5)">1</text>
<text x="384.1" y="70.4" transform="rotate(-90 384.1 70.4)">1</text>
<text x="655.4" y="75.4">2</text>
<text x="673" y="75.4">1</text>
<text x="279.9" y="78.1" transform="rotate(-90 279.9 78.1)">2</text>
<text x="384.1" y="88.1" transform="rotate(-90 384.1 88.1)">2</text>
<text x="731.6" y="97.7">K10_OUT</text>
<text x="491.6" y="112.6">2</text>
<text x="509.2" y="112.6">1</text>
<text x="352.6" y="117.6">1</text>
<text x="370.2" y="117.6">2</text>
<text x="741.6" y="120.1">K10_IN</text>
<text x="650.4" y="130">1</text>
<text x="683" y="130">6</text>
<text x="352.6" y="135">2</text>
<text x="370.2" y="135">1</text>
<text x="650.4" y="139.9">4</text>
<text x="650.4" y="144.9">5</text>
<text x="683" y="149.9">3</text>
<text x="683" y="144.9">2</text>
<text x="428.8" y="157.3">K8_OUT</text>
<text x="650.4" y="174.7">1</text>
<text x="683" y="174.7">6</text>
<text x="650.4" y="184.6">3</text>
<text x="650.4" y="189.6">4</text>
<text x="683" y="189.6">2</text>
<text x="683" y="194.6">5</text>
<text x="617.4" y="199.5" transform="rotate(-90 617.4 199.5)">3</text>
<text x="561.6" y="209.4">K10_MICRO</text>
<text x="605.8" y="209.4">1</text>
<text x="164.2" y="215.4">2</text>
<text x="66.4" y="219.4">K8_HIGH</text>
<text x="144.1" y="220.4">3</text>
<text x="592.6" y="216.9" transform="rotate(-90 592.6 216.9)">1</text>
<text x="164.2" y="225.3">1</text>
<text x="400.2" y="226.8">K8_IN</text>
<text x="617.4" y="222.1" transform="rotate(-90 617.4 222.1)">2</text>
<text x="467.3" y="231.8">12V7</text>
<text x="592.6" y="234.5" transform="rotate(-90 592.6 234.5)">2</text>
<text x="430" y="241.7" transform="rotate(-90 430 241.7)">1</text>
<text x="282.3" y="246.7">DGND</text>
<text x="534.3" y="251.6" transform="rotate(-90 534.3 251.6)">1</text>
<text x="619.9" y="246.7">DGND</text>
<text x="314.6" y="259.1" transform="rotate(-90 314.6 259.1)">3</text>
<text x="430" y="259.3" transform="rotate(-90 430 259.3)">2</text>
<text x="66.4" y="269">K8_MICRO</text>
<text x="302.9" y="269">1</text>
<text x="534.3" y="269.3" transform="rotate(-90 534.3 269.3)">2</text>
<text x="289.8" y="276.5" transform="rotate(-90 289.8 276.5)">1</text>
<text x="314.6" y="281.7" transform="rotate(-90 314.6 281.7)">2</text>
<text x="289.8" y="294.1" transform="rotate(-90 289.8 294.1)">2</text>
<text x="502.7" y="298.8">1</text>
<text x="520.4" y="298.8">2</text>
<text x="317.1" y="306.3">DGND</text>
<text x="502.7" y="316.2">2</text>
<text x="520.4" y="316.2">1</text>
<text x="579" y="338.5">K9_OUT</text>
<text x="588.9" y="360.9">K9_IN</text>
<text x="216.6" y="400.6">K9_HIGH</text>
<text x="294.2" y="401.6">3</text>
<text x="314.4" y="396.6">2</text>
<text x="314.4" y="406.5">1</text>
<text x="497.8" y="415.5">1</text>
<text x="530.3" y="415.5">6</text>
<text x="497.8" y="425.4">3</text>
<text x="432.5" y="427.9">DGND</text>
<text x="497.8" y="430.4">4</text>
<text x="530.3" y="430.4">2</text>
<text x="530.3" y="435.3">5</text>
<text x="464.8" y="440.3" transform="rotate(-90 464.8 440.3)">3</text>
<text x="216.6" y="450.2">K9_MICRO</text>
<text x="453.1" y="450.2">1</text>
<text x="440" y="457.7" transform="rotate(-90 440 457.7)">1</text>
<text x="464.8" y="462.9" transform="rotate(-90 464.8 462.9)">2</text>
<text x="440" y="475.3" transform="rotate(-90 440 475.3)">2</text>
<text x="467.3" y="487.5">DGND</text>
</g>
<g font-size="3">
<text x="785.2" y="53.1">CONTACT_DLB</text>
<text x="507.1" y="112.6">CONTACT_DLB</text>
</g>
<g font-size="2.9">
<text x="713.5" y="10.1">DRAWING NUMBER:</text>
<text x="801.6" y="10.1">DWG REV:</text>
<text x="357.8" y="197.5">C1</text>
<text x="368.6" y="197.5">C2</text>
<text x="357.8" y="200">COM</text>
<text x="366.6" y="211.2">NO3</text>
<text x="683.5" y="482.8">DRAWN BY:</text>
<text x="780.5" y="482.5">DATE:</text>
<text x="683.5" y="496.2">DRAWING NAME:</text>
<text x="814" y="497.2">SIZE</text>
<text x="683.5" y="508.6">ECAD SOURCE NUMBER</text>
<text x="752" y="521.5">DRAWING NUMBER:</text>
<text x="813" y="520.8">SHEET</text>
</g>
<g font-size="2.8">
<text x="737.7" y="53.1">1</text>
<text x="755" y="53.1">2</text>
<text x="314.6" y="70.4" transform="rotate(-90 314.6 70.4)">2</text>
<text x="255" y="72.9" transform="rotate(-90 255 72.9)">2</text>
<text x="303.3" y="80.4">1</text>
<text x="279.9" y="85.3" transform="rotate(-90 279.9 85.3)">2</text>
<text x="255" y="90.2" transform="rotate(-90 255 90.2)">1</text>
<text x="314.6" y="92.7" transform="rotate(-90 314.6 92.7)">3</text>
<text x="653.3" y="90.3">1</text>
<text x="680.5" y="90.3">4</text>
<text x="653.3" y="100.2">2</text>
<text x="279.9" y="102.6" transform="rotate(-90 279.9 102.6)">1</text>
<text x="680.5" y="105.2">3</text>
<text x="464.6" y="112.6">1</text>
<text x="481.9" y="112.6">2</text>
<text x="279.9" y="157.3" transform="rotate(-90 279.9 157.3)">2</text>
<text x="279.9" y="174.6" transform="rotate(-90 279.9 174.6)">1</text>
<text x="350.5" y="192.1">1</text>
<text x="377.7" y="192.1">2</text>
<text x="350.5" y="202">4</text>
<text x="279.9" y="204.5" transform="rotate(-90 279.9 204.5)">3</text>
<text x="377.7" y="207">3</text>
<text x="209" y="214.4">1</text>
<text x="226.2" y="214.4">2</text>
<text x="268.5" y="214.4">1</text>
<text x="89.8" y="219.4">1</text>
<text x="107.1" y="219.4">2</text>
<text x="119.6" y="219.4">2</text>
<text x="136.9" y="219.4">1</text>
<text x="190.5" y="224.3" transform="rotate(-90 190.5 224.3)">2</text>
<text x="245.1" y="224.3" transform="rotate(-90 245.1 224.3)">2</text>
<text x="279.9" y="226.7" transform="rotate(-90 279.9 226.7)">2</text>
<text x="190.5" y="241.6" transform="rotate(-90 190.5 241.6)">1</text>
<text x="245.1" y="241.6" transform="rotate(-90 245.1 241.6)">1</text>
<text x="464.8" y="251.6" transform="rotate(-90 464.8 251.6)">2</text>
<text x="405.2" y="254.1" transform="rotate(-90 405.2 254.1)">2</text>
<text x="453.5" y="261.6">1</text>
<text x="430" y="266.5" transform="rotate(-90 430 266.5)">2</text>
<text x="405.2" y="271.4" transform="rotate(-90 405.2 271.4)">1</text>
<text x="464.8" y="273.9" transform="rotate(-90 464.8 273.9)">3</text>
<text x="430" y="283.8" transform="rotate(-90 430 283.8)">1</text>
<text x="430" y="331.1" transform="rotate(-90 430 331.1)">2</text>
<text x="500.6" y="331.1">1</text>
<text x="527.8" y="331.1">4</text>
<text x="500.6" y="341">2</text>
<text x="527.8" y="346">3</text>
<text x="430" y="348.3" transform="rotate(-90 430 348.3)">1</text>
<text x="430" y="385.7" transform="rotate(-90 430 385.7)">3</text>
<text x="359.1" y="395.6">1</text>
<text x="376.4" y="395.6">2</text>
<text x="418.7" y="395.6">1</text>
<text x="240" y="400.6">1</text>
<text x="257.3" y="400.6">2</text>
<text x="269.8" y="400.6">2</text>
<text x="287" y="400.6">1</text>
<text x="340.7" y="405.5" transform="rotate(-90 340.7 405.5)">2</text>
<text x="395.3" y="405.5" transform="rotate(-90 395.3 405.5)">2</text>
<text x="430" y="407.9" transform="rotate(-90 430 407.9)">2</text>
<text x="340.7" y="422.8" transform="rotate(-90 340.7 422.8)">1</text>
<text x="395.3" y="422.8" transform="rotate(-90 395.3 422.8)">1</text>
</g>
<g font-size="2.6">
<text x="683.7" y="461.9">THE EXTENT ITS SUBJECT MATTER IS ORIGINAL WITH WHIRLPOOL. ANY VENDOR RECEIVING</text>
<text x="683.7" y="458.2">THIS DRAWING IS THE PROPERTY OF WHIRLPOOL CORP. AND IS DISCLOSED IN CONFIDENCE TO</text>
<text x="683.7" y="465.6">THIS DRAWING FROM WHIRLPOOL SHALL HOLD AND USE THIS DRAWING FOR THE SOLE</text>
<text x="683.7" y="469.3">BENEFIT OF WHIRLPOOL AND SHALL NOT DISCLOSE IT TO, OR USE OR REPRODUCE IT FOR,</text>
<text x="683.7" y="473.1">ANY THIRD PARTY, OR PERFORM ANY ACT ADVERSE TO THE INTEREST OF WHIRLPOOL WITH</text>
<text x="683.7" y="476.8">RESPECT TO THIS DRAWING, WITHOUT THE EXPRESS WRITTEN PERMISSION OF WHIRLPOOL.</text>
</g>
<g font-size="1.7">
<text x="315.8" y="45.4" transform="rotate(-90 315.8 45.4)">IO</text>
<text x="755.2" y="98.9">IO</text>
<text x="530.6" y="113.8">IO</text>
<text x="755.2" y="121.3">IO</text>
<text x="452.4" y="158.5">IO</text>
<text x="554.4" y="210.6">IO</text>
<text x="59.2" y="220.6">IO</text>
<text x="413.9" y="228">IO</text>
<text x="288.5" y="250.4">IO</text>
<text x="59.2" y="270.2">IO</text>
<text x="602.5" y="339.7">IO</text>
<text x="602.5" y="362.1">IO</text>
<text x="209.4" y="401.8">IO</text>
<text x="209.4" y="451.4">IO</text>
</g>
</svg>
